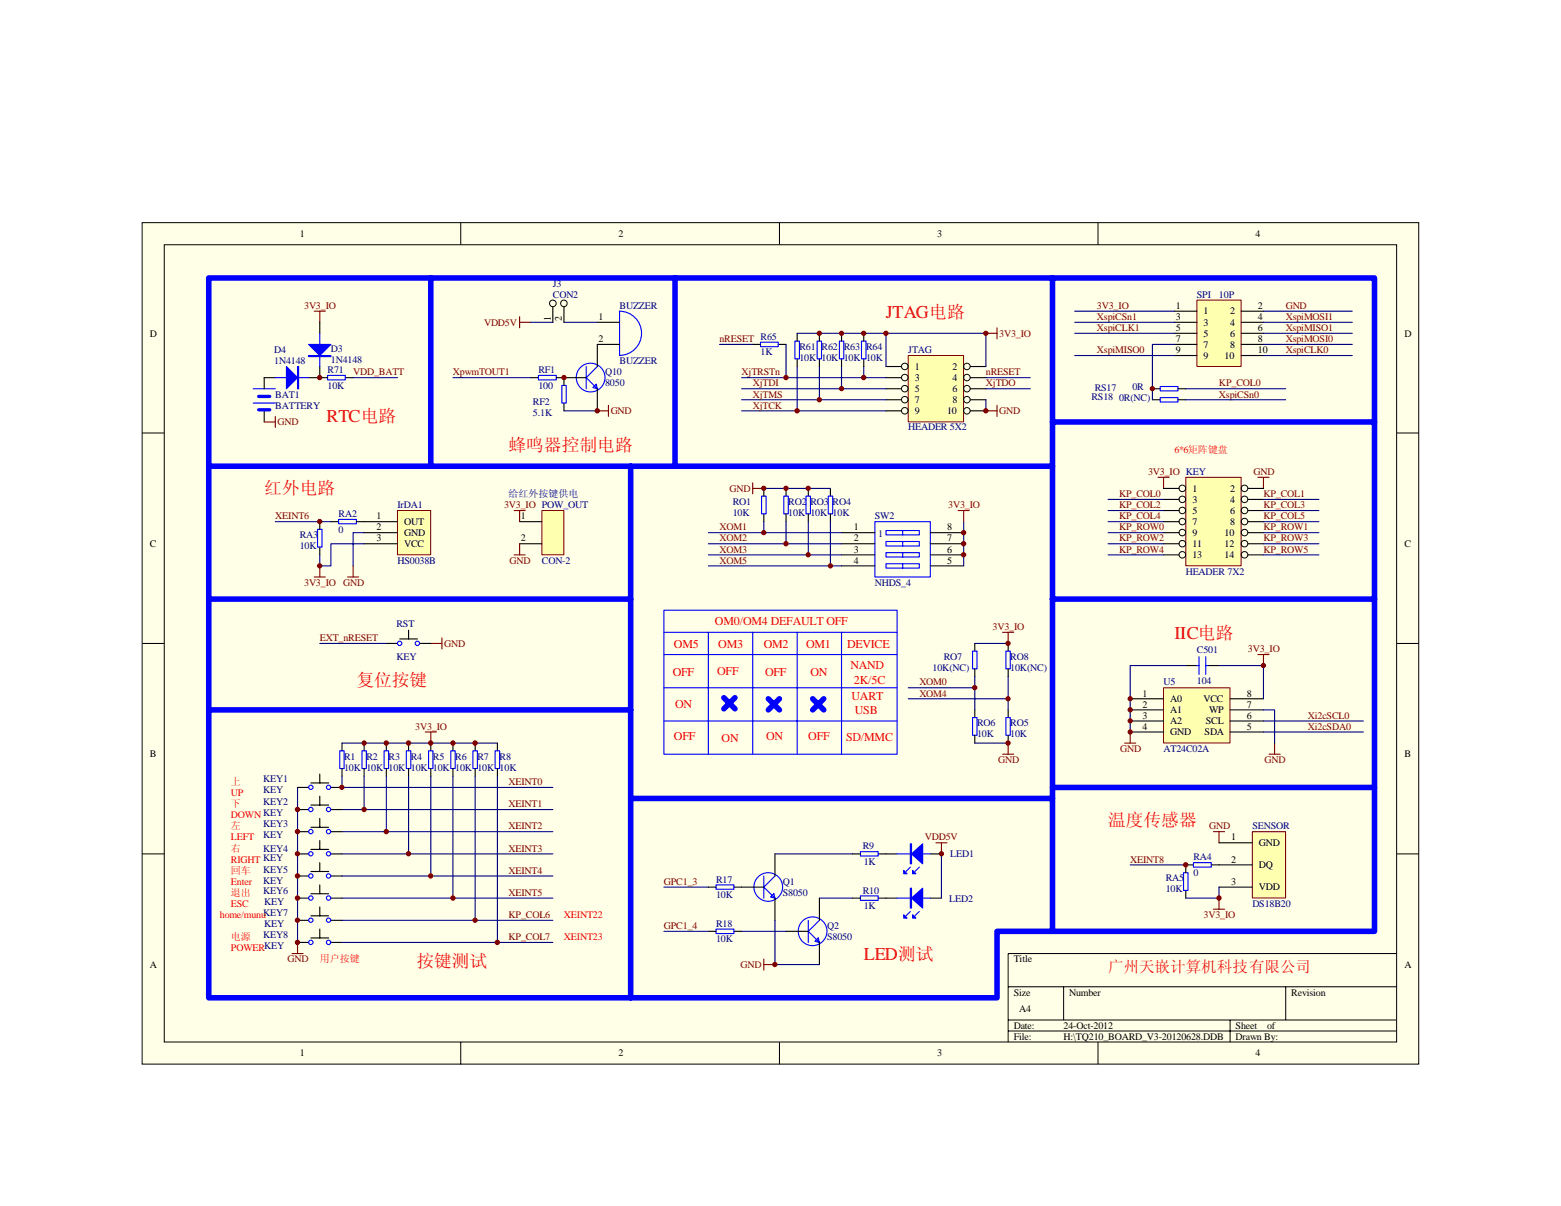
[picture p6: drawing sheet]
<svg xmlns="http://www.w3.org/2000/svg" width="279mm" height="216mm" viewBox="0 0 279 216" stroke-linecap="round" stroke-linejoin="round" font-family="sans-serif">
<path d="M25.4 39.9h228.5v150.6h-228.5z" fill="#ffffe8"/>
<g fill="none" stroke="#000" stroke-width=".18">
<path d="M25.4 39.9h228.5v150.6h-228.5zM82.5 39.9v3.9M139.5 39.9v3.9M196.5 39.9v3.9M29.4 43.8h220.6v142.7h-220.6zM25.4 77.5h4M250 77.5h4M25.4 115.2h4M250 115.2h4M25.4 152.9h4M250 152.9h4M180.4 176.7h69.6"/>
<path d="M190.4 176.7v5.9M230.1 176.7v5.9M250 170.7h-69.6v15.9M82.5 186.6v3.9M139.5 186.6v3.9M180.4 182.6h69.6M180.4 184.6h69.6M196.5 186.6v3.9M220.2 182.6v4"/>
<circle cx="99" cy="54.3" r=".59"/>
<circle cx="100.9" cy="54.3" r=".59"/>
</g>
<g fill="none" stroke="#000" stroke-width=".2">
<path d="M57.2 57.7v2M99 54.9v2.8M100.9 54.9v2.8M106.9 57.7h4M47.3 73.6v1.9M49.3 67.6h-2v2M55.2 67.6h3.4M57.2 65.6v2M61.8 67.6h1.4M95 67.6h1.4M99.6 67.6h5.3M100.9 67.6v1.4"/>
<path d="M100.9 72.2v1.4M106.9 69.6v4M110.9 61.7h-4v3.9M126.8 158.8h1.4M131.4 158.8h5.3M138.7 152.9v3.9M152.6 152.9h1.4M157.2 152.9h3.4M166.5 152.9h2M126.8 166.7h1.4M131.4 166.7h1.3M138.7 160.8v4"/>
<path d="M140.7 166.7h4M146.7 160.8v4M146.7 168.7v4M152.6 160.8h1.4M157.2 160.8h3.4M166.5 160.8h2"/>
</g>
<g fill="none" stroke="#00f" stroke-width=".2">
<path d="M57.2 59.7v5.9M110.9 55.7a4 4 0 0 1 3.9 4 4 4 0 0 1-3.9 3.9zM45.3 69.6h4M45.3 72.2h4M49.3 67.6h5.9M58.6 67.2h3.2v.8h-3.2zM96.4 67.2h3.2v.8h-3.2zM100.6 69h.7v3.2h-.7zM104.9 65.6v4M106.1 69.4l.6-.6 .2 .8zM106.9 65.6l-2 2 2 2M128.2 158.4h3.2v.8h-3.2z"/>
<path d="M136.7 156.8v4M138.7 156.8l-2 2 2 2M154 152.5h3.2v.7h-3.2zM160.6 152.9h5.9M162.9 155.2l-.7 .8M164.5 155.2l-.8 .8M128.2 166.3h3.2v.8h-3.2zM137.9 160.6l.6-.6 .2 .8zM144.7 164.8v3.9M145.9 168.5l.6-.6 .2 .8zM146.7 164.8l-2 1.9 2 2M154 160.4h3.2v.8h-3.2z"/>
<path d="M160.6 160.8h5.9M162.9 163.2l-.7 .8M164.5 163.2l-.8 .8"/>
<circle cx="105.7" cy="67.6" r="2.57"/>
<circle cx="137.5" cy="158.8" r="2.57"/>
<circle cx="145.4" cy="166.7" r="2.57"/>
</g>
<g fill="#00f" stroke="#00f" stroke-width=".2">
<path d="M163.2 152.9l1.9-1.8v3.5z"/>
<path d="M161.8 155.8l.5 .6h-.5z"/>
<path d="M163.3 155.8l.6 .6h-.6z"/>
<path d="M163.2 160.8l1.9-1.8v3.6z"/>
<path d="M161.8 163.8l.5 .6h-.5z"/>
<path d="M163.3 163.8l.6 .6h-.6z"/>
<path d="M51.3 65.6l2 2-2 2z"/>
<path d="M55.2 61.7h4l-2 1.9z"/>
<path d="M162.9 151.1h.3v3.5h-.3z" fill-rule="evenodd"/>
<path d="M162.9 159h.3v3.6h-.3z" fill-rule="evenodd"/>
<path d="M53.3 65.6h.1v4h-.1z" fill-rule="evenodd"/>
<path d="M55.2 63.6v.2h4v-.2z" fill-rule="evenodd"/>
</g>
<g fill="none" stroke="#000080" stroke-width=".2">
<path d="M95 57.7h4M100.9 57.7h6M63.2 67.6h7.9M81.1 67.6h13.9M100.9 73.6h6M57.2 115.2h12M118.8 158.8h8M138.7 152.9h13.9M168.5 152.9v7.9M118.8 166.7h8M132.7 166.7h8M138.7 164.8v7.9h8"/>
<path d="M146.7 160.8h5.9"/>
</g>
<g fill="none" stroke="#800000" stroke-width=".2">
<path d="M56.2 55.7h2M57.2 55.7v2M93 56.7v2M93 57.7h2M47.3 75.5h2M49.3 74.5v2M106.9 73.6h2M108.9 72.6v1.9M77.1 115.2h2M79.1 114.2v2M179.5 113.2h1.9M180.4 113.2v2"/>
<path d="M167.5 150.9h2M168.5 150.9v2M136.7 171.7v2M136.7 172.7h2"/>
</g>
<path d="M46.3 71h2M46.3 73.4h2" fill="none" stroke="#00f" stroke-width=".6"/>
<path d="M71.2 91.4h5.9v7.9h-5.9z" fill="#ffffb0"/>
<path d="M71.1 91.4h6v7.9h-6z" fill="none" stroke="#800000" stroke-width=".18"/>
<g fill="none" stroke="#000" stroke-width=".2">
<path d="M57.2 93.4v1.4M57.2 97.9v1.4M59.2 93.4h1.4M63.8 93.4h7.3M65.2 95.4h5.9M65.2 97.3h5.9M136.7 87.4v1.4M136.7 92v1.4M140.7 87.4v1.4M140.7 92v1.4M144.7 87.4v1.4M144.7 92v1.4"/>
<path d="M148.6 87.4v1.4M148.6 92v1.4M150.6 95.4h6M150.6 97.3h6M150.6 99.3h6M166.5 95.4h6M166.5 97.3h6M166.5 99.3h6M150.6 101.3h6M166.5 101.3h6M212.2 119.1h2M216.2 119.1h2"/>
<path d="M174.5 127.1v1.4M174.5 131.6v1.4M180.4 127.1v1.4M180.4 131.6v1.4"/>
</g>
<g fill="none" stroke="#800000" stroke-width=".2">
<path d="M134.7 86.4v2M134.7 87.4h2M171.5 91.4h2M172.5 91.4v2M56.2 103.3h2M57.2 101.3v2M62.2 103.3h2M63.2 101.3v2M225.2 117.2h1.9M226.1 117.2v1.9M179.5 135h1.9M180.4 133v2"/>
<path d="M201.3 133h2M202.3 131v2M227.1 135h2M228.1 133v2"/>
</g>
<g fill="none" stroke="#00f" stroke-width=".2">
<path d="M56.8 94.8h.8v3.1h-.8zM60.6 93h3.2v.8h-3.2zM136.3 88.8h.8v3.2h-.8zM140.3 88.8h.8v3.2h-.8zM144.3 88.8h.8v3.2h-.8zM148.3 88.8h.7v3.2h-.7zM156.6 93.4h9.9v9.9h-9.9zM158.6 95h5.9v.8h-5.9zM158.6 96.9h5.9v.8h-5.9zM158.6 98.9h5.9v.8h-5.9zM161.6 95v.8M161.6 96.9v.8"/>
<path d="M161.6 98.9v.8M158.6 100.9h5.9v.8h-5.9zM161.6 100.9v.8M214.2 119.1h.4M214.6 117.6v3.1M215.8 117.6v3.1M215.8 119.1h.4M174.1 128.5h.8v3.1h-.8zM180 128.5h.8v3.1h-.8z"/>
</g>
<g fill="none" stroke="#000080" stroke-width=".2">
<path d="M49.3 93.4h9.9M65.2 95.4h-2v5.9M65.2 97.3h-6v4h-2v-2M126.8 95.4h23.8M126.8 97.3h23.8M126.8 99.3h23.8M136.7 87.4h11.9M136.7 93.4v2M140.7 93.4v3.9M144.7 93.4v5.9M148.6 93.4v7.9M172.5 93.4v7.9"/>
<path d="M126.8 101.3h23.8M226.1 129.1h17.9"/>
</g>
<path d="M208.3 123.1h11.9v9.9h-11.9z" fill="#ffffb0"/>
<path d="M208.3 123.1h11.9v9.9h-11.9z" fill="none" stroke="#800000" stroke-width=".18"/>
<path d="M202.3 125.1h6M202.3 127.1h6M202.3 129.1h6M202.3 131h6M220.2 125.1h5.9M220.2 127.1h5.9M220.2 129.1h5.9M220.2 131h5.9" fill="none" stroke="#000" stroke-width=".2"/>
<path d="M212.2 119.1h-9.9v11.9M218.2 119.1h7.9v6M226.1 127.1h2v5.9M226.1 131h17.9" fill="none" stroke="#000080" stroke-width=".2"/>
<path d="M162.6 63.7h9.9v11.8h-9.9z" fill="#ffffb0"/>
<path d="M162.6 63.6h9.9v11.9h-9.9z" fill="none" stroke="#800000" stroke-width=".18"/>
<g fill="none" stroke="#000" stroke-width=".18">
<circle cx="162" cy="71.6" r=".59"/>
<circle cx="162" cy="67.6" r=".59"/>
<circle cx="162" cy="73.5" r=".59"/>
<circle cx="162" cy="65.6" r=".59"/>
<circle cx="162" cy="69.6" r=".59"/>
<circle cx="173.1" cy="71.6" r=".58"/>
<circle cx="173.1" cy="73.5" r=".58"/>
<circle cx="173.1" cy="65.6" r=".58"/>
<circle cx="173.1" cy="67.6" r=".58"/>
<circle cx="173.1" cy="69.6" r=".58"/>
</g>
<g fill="none" stroke="#000" stroke-width=".2">
<path d="M142.7 59.7v1.4M146.7 59.7v1.4M150.6 59.7v1.4M154.6 59.7v1.4M134.7 61.7h1.4M139.3 61.7h1.4M142.7 64.2v1.4M146.7 64.2v1.4M150.6 64.2v1.4M154.6 64.2v1.4M158.6 65.6h2.8M158.6 67.6h2.8"/>
<path d="M158.6 69.6h2.8M158.6 71.6h2.8M158.6 73.6h2.8M173.7 65.6h2.8M173.7 67.6h2.8M173.7 69.6h2.8M173.7 71.6h2.8M173.7 73.6h2.8M174.5 115.2v1.4M174.5 119.7v1.4M180.4 115.2v1.4M180.4 119.7v1.4"/>
</g>
<path d="M176.5 59.7h2M178.5 58.7v2M176.5 73.6h2M178.5 72.6v1.9" fill="none" stroke="#800000" stroke-width=".2"/>
<g fill="none" stroke="#000080" stroke-width=".2">
<path d="M142.7 59.7h15.9M128.8 61.7h5.9M132.7 67.6h25.9M132.7 69.6h25.9M132.7 71.6h25.9M132.7 73.6h25.9M140.7 61.7v5.9M142.7 65.6v8M146.7 65.6v6M150.6 65.6v4M154.6 65.6v2M158.6 65.6v-5.9h17.9v5.9"/>
<path d="M176.5 67.6h7.9M176.5 69.6h7.9M176.5 71.6v2M174.5 115.2h5.9M162.6 123.1h11.9M162.6 125.1h17.8M174.5 121.1v6M174.5 133h5.9M180.4 121.1v6"/>
</g>
<g fill="none" stroke="#00f" stroke-width=".2">
<path d="M136.1 61.3h3.2v.8h-3.2zM142.3 61.1h.8v3.1h-.8zM146.3 61.1h.7v3.1h-.7zM150.2 61.1h.8v3.1h-.8zM154.2 61.1h.8v3.1h-.8zM118.8 109.2h41.8v25.8h-41.8zM118.8 113.2h41.8M118.8 117.2h41.8M126.8 113.2v21.8M134.7 113.2v21.8M142.7 113.2v21.8M150.6 113.2v21.8"/>
<path d="M174.1 116.6h.8v3.1h-.8zM180 116.6h.8v3.1h-.8zM118.8 123.1h41.8M118.8 129.1h41.8"/>
</g>
<g fill="#800000" stroke="#800000" stroke-width=".18">
<circle cx="57.2" cy="67.6" r=".39"/>
<circle cx="100.9" cy="67.6" r=".39"/>
<circle cx="106.9" cy="73.5" r=".39"/>
<circle cx="176.5" cy="73.5" r=".39"/>
<circle cx="176.5" cy="59.7" r=".39"/>
<circle cx="142.7" cy="73.5" r=".39"/>
<circle cx="146.6" cy="71.6" r=".38"/>
<circle cx="150.6" cy="69.6" r=".38"/>
<circle cx="154.6" cy="67.6" r=".39"/>
<circle cx="158.6" cy="59.7" r=".39"/>
<circle cx="146.6" cy="59.7" r=".38"/>
<circle cx="150.6" cy="59.7" r=".38"/>
<circle cx="154.6" cy="59.7" r=".39"/>
<circle cx="140.7" cy="67.6" r=".39"/>
</g>
<path d="M214.2 53.7h7.9v11.9h-7.9z" fill="#ffffb0"/>
<path d="M214.2 53.7h7.9v11.9h-7.9z" fill="none" stroke="#800000" stroke-width=".18"/>
<path d="M210.2 55.7h4M210.2 57.7h4M210.2 59.7h4M222.2 55.7h3.9M222.2 57.7h3.9M222.2 59.7h3.9M210.2 61.7h4M210.2 63.6h4M222.2 61.7h3.9M222.2 63.6h3.9" fill="none" stroke="#000" stroke-width=".2"/>
<path d="M192.4 55.7h17.8M192.4 57.7h17.8M192.4 59.7h17.8M226.1 55.7h15.9M226.1 57.7h15.9M226.1 59.7h15.9M192.4 63.6h17.8M226.1 63.6h15.9M226.1 61.7h15.9" fill="none" stroke="#000080" stroke-width=".2"/>
<path d="M207.3 85.4h2M208.3 85.4v2M225.2 85.4h1.9M226.1 85.4v2" fill="none" stroke="#800000" stroke-width=".2"/>
<path d="M212.3 85.5h9.8v15.8h-9.8z" fill="#ffffb0"/>
<path d="M212.2 85.4h9.9v15.9h-9.9z" fill="none" stroke="#800000" stroke-width=".18"/>
<g fill="none" stroke="#000" stroke-width=".18">
<circle cx="211.6" cy="91.4" r=".59"/>
<circle cx="211.6" cy="99.3" r=".59"/>
<circle cx="211.6" cy="95.3" r=".59"/>
<circle cx="211.6" cy="87.4" r=".59"/>
<circle cx="211.6" cy="89.4" r=".59"/>
<circle cx="211.6" cy="97.3" r=".59"/>
<circle cx="211.6" cy="93.4" r=".59"/>
<circle cx="222.8" cy="95.3" r=".59"/>
<circle cx="222.8" cy="91.4" r=".59"/>
<circle cx="222.8" cy="99.3" r=".59"/>
<circle cx="222.8" cy="87.4" r=".59"/>
<circle cx="222.8" cy="89.4" r=".59"/>
<circle cx="222.8" cy="97.3" r=".59"/>
<circle cx="222.8" cy="93.4" r=".59"/>
</g>
<g fill="none" stroke="#000" stroke-width=".2">
<path d="M208.3 87.4h2.7M208.3 89.4h2.7M208.3 91.4h2.7M208.3 93.4h2.7M208.3 95.4h2.7M208.3 97.3h2.7M208.3 99.3h2.7M223.4 87.4h2.7M223.4 89.4h2.7M223.4 91.4h2.7M223.4 93.4h2.7M223.4 95.4h2.7"/>
<path d="M223.4 97.3h2.7M223.4 99.3h2.7M57.2 138.6v1.6M61.2 133v1.4M61.2 137.6v1.4M65.2 133v1.4M65.2 137.6v1.4M69.2 133v1.4M69.2 137.6v1.4M73.1 133v1.4M73.1 137.6v1.4M77.1 133v1.4"/>
<path d="M77.1 137.6v1.4M81.1 133v1.4M81.1 137.6v1.4M85 133v1.4M85 137.6v1.4M89 133v1.4M89 137.6v1.4M53.3 141h1.9M53.3 144.9h1.9M53.3 148.9h1.9M53.3 152.9h1.9M53.3 156.8h1.9"/>
<path d="M55.6 140.2h3.2M55.6 144.1h3.2M55.6 148.1h3.2M55.6 152.1h3.2M55.6 156h3.2M55.6 160h3.2M57.2 142.5v1.6M57.2 146.5v1.6M57.2 150.5v1.6M57.2 154.4v1.6M57.2 158.4v1.6M59.2 141h2"/>
<path d="M59.2 144.9h2M59.2 148.9h2M59.2 152.9h2M59.2 156.8h2M53.3 160.8h1.9M53.3 164.8h1.9M53.3 168.7h1.9M55.6 164h3.2M55.6 167.9h3.2M57.2 162.4v1.6M57.2 166.3v1.6M59.2 160.8h2"/>
<path d="M59.2 164.8h2M59.2 168.7h2"/>
</g>
<g fill="none" stroke="#000080" stroke-width=".2">
<path d="M198.3 89.4h10M198.3 91.4h10M198.3 93.4h10M198.3 95.4h10M198.3 97.3h10M198.3 99.3h10M226.1 89.4h10M226.1 91.4h10M226.1 93.4h10M226.1 95.4h10M226.1 97.3h10M226.1 99.3h10"/>
<path d="M61.2 139v2h37.8M61.2 133h27.8M65.2 139v5.9M69.2 139v9.9M73.1 139v13.9M77.1 139v17.8M81.1 139v21.8M85 139v25.8M89 139v29.7M53.3 141v27.7M61.2 144.9h37.8M61.2 156.8h37.8"/>
<path d="M61.2 152.9h37.8M61.2 148.9h37.8M61.2 160.8h37.8M61.2 164.8h37.8M61.2 168.7h37.8"/>
</g>
<g fill="#800000" stroke="#800000" stroke-width=".18">
<circle cx="226.1" cy="119.1" r=".39"/>
<circle cx="202.3" cy="131" r=".38"/>
<circle cx="202.3" cy="125.1" r=".38"/>
<circle cx="202.3" cy="127.1" r=".39"/>
<circle cx="202.3" cy="129.1" r=".38"/>
</g>
<g fill="none" stroke="#00f" stroke-width=".2">
<path d="M60.8 134.4h.8v3.2h-.8zM64.8 134.4h.8v3.2h-.8zM68.7 134.4h.9v3.2h-.9zM72.7 134.4h.8v3.2h-.8zM76.7 134.4h.8v3.2h-.8zM80.7 134.4h.8v3.2h-.8zM84.6 134.4h.8v3.2h-.8zM88.6 134.4h.8v3.2h-.8z"/>
<circle cx="55.6" cy="144.9" r=".39"/>
<circle cx="55.6" cy="148.9" r=".39"/>
<circle cx="55.6" cy="156.8" r=".39"/>
<circle cx="55.6" cy="140.9" r=".39"/>
<circle cx="55.6" cy="152.8" r=".39"/>
<circle cx="58.8" cy="144.9" r=".39"/>
<circle cx="58.8" cy="148.9" r=".39"/>
<circle cx="58.8" cy="156.8" r=".39"/>
<circle cx="58.8" cy="140.9" r=".39"/>
<circle cx="58.8" cy="152.8" r=".39"/>
<circle cx="55.6" cy="168.7" r=".39"/>
<circle cx="55.6" cy="160.8" r=".39"/>
<circle cx="55.6" cy="164.7" r=".39"/>
<circle cx="58.8" cy="168.7" r=".39"/>
<circle cx="58.8" cy="160.8" r=".39"/>
<circle cx="58.8" cy="164.7" r=".39"/>
</g>
<path d="M76.1 131h2M77.1 131v2M52.3 170.7h2M53.3 168.7v2" fill="none" stroke="#800000" stroke-width=".2"/>
<path d="M97 91.4h3.9v7.9h-3.9z" fill="#ffffb0"/>
<path d="M97 91.4h3.9v7.9h-3.9z" fill="none" stroke="#800000" stroke-width=".18"/>
<path d="M93 97.3h4M93 93.4h4M212.2 159.4v1.4M213.6 154.8h-1.4v1.4M216.8 154.8h1.4" fill="none" stroke="#000" stroke-width=".2"/>
<path d="M92 99.3h2M92 91.4h2M93 91.4v2M93 97.3v2M217.2 148.9h2M218.2 148.9v2M217.2 162.8h2M218.2 160.8v2" fill="none" stroke="#800000" stroke-width=".2"/>
<path d="M211.8 156.2h.8v3.2h-.8zM213.6 154.4h3.2v.8h-3.2z" fill="none" stroke="#00f" stroke-width=".2"/>
<path d="M202.3 154.8h9.9" fill="none" stroke="#000080" stroke-width=".2"/>
<path d="M224.2 148.9h5.9v11.9h-5.9z" fill="#ffffb0"/>
<path d="M224.2 148.9h5.9v11.9h-5.9z" fill="none" stroke="#800000" stroke-width=".18"/>
<path d="M206.3 69.6h1.4M206.3 71.6h1.4M210.8 69.6h1.4M210.8 71.6h1.4M69.2 115.2h1.9M71.5 114.4h3.2M73.1 112.8v1.6M75.1 115.2h2M218.2 150.9h6M218.2 154.8h6M218.2 158.8h6" fill="none" stroke="#000" stroke-width=".2"/>
<path d="M210.2 61.7h-3.9v9.9M212.2 71.6h17.9M212.2 69.6h17.9M218.2 158.8v2h-6" fill="none" stroke="#000080" stroke-width=".2"/>
<g fill="#800000" stroke="#800000" stroke-width=".18">
<circle cx="218.2" cy="160.8" r=".39"/>
<circle cx="212.2" cy="154.8" r=".39"/>
<circle cx="65.2" cy="133" r=".39"/>
<circle cx="69.1" cy="133" r=".39"/>
<circle cx="73.1" cy="133" r=".39"/>
<circle cx="61.2" cy="140.9" r=".38"/>
<circle cx="65.2" cy="144.9" r=".39"/>
<circle cx="69.1" cy="148.9" r=".39"/>
<circle cx="73.1" cy="152.8" r=".39"/>
<circle cx="77.1" cy="133" r=".39"/>
<circle cx="53.2" cy="168.7" r=".39"/>
<circle cx="81.1" cy="133" r=".39"/>
<circle cx="77.1" cy="156.8" r=".39"/>
<circle cx="81.1" cy="160.8" r=".39"/>
<circle cx="53.2" cy="144.9" r=".39"/>
<circle cx="53.2" cy="148.9" r=".39"/>
<circle cx="53.2" cy="152.8" r=".39"/>
<circle cx="53.2" cy="156.8" r=".39"/>
<circle cx="53.2" cy="160.8" r=".39"/>
<circle cx="85" cy="133" r=".39"/>
<circle cx="85" cy="164.7" r=".39"/>
<circle cx="89" cy="168.7" r=".39"/>
<circle cx="53.2" cy="164.7" r=".39"/>
<circle cx="172.5" cy="99.3" r=".39"/>
<circle cx="172.5" cy="97.3" r=".39"/>
<circle cx="172.5" cy="95.4" r=".39"/>
<circle cx="136.7" cy="87.4" r=".39"/>
<circle cx="140.7" cy="87.4" r=".39"/>
<circle cx="144.7" cy="87.4" r=".38"/>
<circle cx="136.7" cy="95.4" r=".39"/>
<circle cx="140.7" cy="97.3" r=".39"/>
<circle cx="144.7" cy="99.3" r=".38"/>
<circle cx="148.6" cy="101.3" r=".38"/>
<circle cx="180.4" cy="115.2" r=".39"/>
<circle cx="180.4" cy="133" r=".39"/>
<circle cx="180.4" cy="125.1" r=".38"/>
<circle cx="174.5" cy="123.1" r=".39"/>
<circle cx="57.2" cy="101.3" r=".39"/>
<circle cx="57.2" cy="93.4" r=".39"/>
<circle cx="168.5" cy="152.8" r=".38"/>
<circle cx="138.7" cy="172.7" r=".39"/>
<circle cx="206.3" cy="69.6" r=".39"/>
</g>
<g fill="none" stroke="#00f" stroke-width=".2">
<path d="M207.7 69.2h3.1v.8h-3.1zM207.7 71.2h3.1v.8h-3.1z"/>
<circle cx="71.5" cy="115.2" r=".39"/>
<circle cx="74.7" cy="115.2" r=".39"/>
</g>
<g fill="none" stroke="#00f" stroke-width=".99">
<path d="M37.4 49.8h83.4v33.7h-83.4zM77.1 49.8v33.7M120.8 49.8h67.6v57.5M188.4 49.8h57.6v116.9h-57.6v-59.4M188.4 75.5h57.6M37.4 83.5v23.8h75.5v-23.8M120.8 83.5h67.6M37.4 107.3v19.8h75.5M112.9 107.3v35.6h75.5M188.4 107.3h57.6M37.4 127.1v51.5h75.5v-35.7M129.6 124.9l2 2"/>
<path d="M131.6 124.9l-2 2M137.5 125.1l2 2M139.5 125.1l-2 2M145.5 125.1l1.9 2M147.4 125.1l-1.9 2M188.4 141h57.6M188.4 166.7h-9.9v11.9h-65.6"/>
</g>
<g font-size="3.2" fill="#f00">
<text x="158.6" y="56.9">JTAG电路</text>
<text x="58.4" y="75.6">RTC电路</text>
<text x="91" y="80.7">蜂鸣器控制电路</text>
<text x="47.3" y="88.5">红外电路</text>
<text x="210.2" y="114.4">IIC电路</text>
<text x="63.8" y="122.8">复位按键</text>
<text x="198.3" y="147.9">温度传感器</text>
<text x="74.5" y="173.1">按键测试</text>
<text x="154.6" y="171.9">LED测试</text>
</g>
<text font-size="2.8" fill="#f00" x="198.3" y="174">广州天嵌计算机科技有限公司</text>
<g font-size="2.1" fill="#f00">
<text x="128" y="111.9">OM0/OM4 DEFAULT OFF</text>
<text x="120.6" y="116.1">OM5</text>
<text x="128.6" y="116.1">OM3</text>
<text x="136.7" y="116.1">OM2</text>
<text x="144.3" y="116.1">OM1</text>
<text x="151.6" y="116.1">DEVICE</text>
<text x="152.2" y="119.8">NAND</text>
<text x="120.4" y="121">OFF</text>
<text x="128.4" y="120.8">OFF</text>
<text x="136.9" y="121">OFF</text>
<text x="145.1" y="121">ON</text>
<text x="152.4" y="125.4">UART</text>
<text x="152.8" y="122.4">2K/5C</text>
<text x="120.8" y="126.8">ON</text>
<text x="153" y="127.8">USB</text>
<text x="120.6" y="132.5">OFF</text>
<text x="129.2" y="132.9">ON</text>
<text x="137.1" y="132.5">ON</text>
<text x="144.7" y="132.5">OFF</text>
<text x="151.4" y="132.7">SD/MMC</text>
</g>
<g font-size="1.8">
<text x="53.7" y="42.4">1</text>
<text x="110.7" y="42.4">2</text>
<text x="167.7" y="42.4">3</text>
<text x="224.7" y="42.4">4</text>
<text x="98.6" y="57.5" transform="rotate(-90 98.6 57.5)">1</text>
<text x="100.6" y="57.5" transform="rotate(-90 100.6 57.5)">2</text>
<text x="107.1" y="57.3">1</text>
<text x="210.4" y="55.3">1</text>
<text x="210.4" y="57.3">3</text>
<text x="210.4" y="59.3">5</text>
<text x="215.4" y="56.3">1</text>
<text x="215.4" y="58.3">3</text>
<text x="220.2" y="56.3">2</text>
<text x="220.2" y="58.3">4</text>
<text x="225.1" y="55.3">2</text>
<text x="225.1" y="57.3">4</text>
<text x="225.1" y="59.3">6</text>
<text x="26.8" y="60.3">D</text>
<text x="107.1" y="61.2">2</text>
<text x="210.4" y="61.2">7</text>
<text x="210.4" y="63.2">9</text>
<text x="215.4" y="60.3">5</text>
<text x="215.4" y="62.2">7</text>
<text x="215.4" y="64.2">9</text>
<text x="219.2" y="64.2">10</text>
<text x="220.2" y="60.3">6</text>
<text x="220.2" y="62.2">8</text>
<text x="225.1" y="61.2">8</text>
<text x="225.1" y="63.2">10</text>
<text x="251.4" y="60.3">D</text>
<text x="163.7" y="66.2">1</text>
<text x="163.7" y="68.2">3</text>
<text x="163.7" y="70.2">5</text>
<text x="170.5" y="66.2">2</text>
<text x="170.5" y="68.2">4</text>
<text x="170.5" y="70.2">6</text>
<text x="163.7" y="72.1">7</text>
<text x="163.7" y="74.1">9</text>
<text x="169.5" y="74.1">10</text>
<text x="170.5" y="72.1">8</text>
<text x="213.4" y="88">1</text>
<text x="213.4" y="90">3</text>
<text x="220.2" y="88">2</text>
<text x="220.2" y="90">4</text>
<text x="67.4" y="93">1</text>
<text x="67.4" y="95">2</text>
<text x="72.3" y="94">OUT</text>
<text x="72.3" y="95.9">GND</text>
<text x="93.2" y="93">1</text>
<text x="152.8" y="95">1</text>
<text x="169.5" y="95">8</text>
<text x="213.4" y="92">5</text>
<text x="213.4" y="94">7</text>
<text x="213.4" y="95.9">9</text>
<text x="219.2" y="95.9">10</text>
<text x="220.2" y="92">6</text>
<text x="220.2" y="94">8</text>
<text x="26.8" y="97.9">C</text>
<text x="67.4" y="96.9">3</text>
<text x="72.3" y="97.9">VCC</text>
<text x="93.2" y="96.9">2</text>
<text x="152.8" y="96.9">2</text>
<text x="152.8" y="98.9">3</text>
<text x="152.8" y="100.9">4</text>
<text x="169.5" y="100.9">5</text>
<text x="169.5" y="98.9">6</text>
<text x="169.5" y="96.9">7</text>
<text x="213.4" y="97.9">11</text>
<text x="213.4" y="99.9">13</text>
<text x="219.2" y="97.9">12</text>
<text x="219.2" y="99.9">14</text>
<text x="251.4" y="97.9">C</text>
<text x="204.5" y="124.7">1</text>
<text x="209.4" y="125.7">A0</text>
<text x="215.4" y="125.7">VCC</text>
<text x="223.2" y="124.7">8</text>
<text x="204.5" y="126.7">2</text>
<text x="204.5" y="128.7">3</text>
<text x="204.5" y="130.6">4</text>
<text x="209.4" y="127.7">A1</text>
<text x="209.4" y="129.6">A2</text>
<text x="209.4" y="131.6">GND</text>
<text x="215.6" y="131.6">SDA</text>
<text x="215.8" y="129.6">SCL</text>
<text x="216.4" y="127.7">WP</text>
<text x="223.2" y="128.7">6</text>
<text x="223.2" y="126.7">7</text>
<text x="223.2" y="130.6">5</text>
<text x="26.8" y="135.6">B</text>
<text x="251.4" y="135.6">B</text>
<text x="220.4" y="150.5">1</text>
<text x="220.4" y="154.4">2</text>
<text x="225.3" y="151.4">GND</text>
<text x="225.3" y="155.4">DQ</text>
<text x="220.4" y="158.4">3</text>
<text x="225.3" y="159.4">VDD</text>
<text x="26.8" y="173.2">A</text>
<text x="181.4" y="172.3">Title</text>
<text x="251.4" y="173.2">A</text>
<text x="181.4" y="178.2">Size</text>
<text x="191.4" y="178.2">Number</text>
<text x="231.1" y="178.2">Revision</text>
<text x="181.4" y="184.2">Date:</text>
<text x="182.4" y="181.2">A4</text>
<text x="190.4" y="184.2">24-Oct-2012</text>
<text x="221.2" y="184.2">Sheet</text>
<text x="226.8" y="184.2">of</text>
<text x="53.7" y="189.1">1</text>
<text x="110.7" y="189.1">2</text>
<text x="167.7" y="189.1">3</text>
<text x="181.4" y="186.1">File:</text>
<text x="190.4" y="186.1">H:\TQ210_BOARD_V3-20120628.DDB</text>
<text x="221.2" y="186.1">Drawn By:</text>
<text x="224.7" y="189.1">4</text>
</g>
<g font-size="1.8" fill="#000080">
<text x="99" y="51.3">J3</text>
<text x="99" y="53.3">CON2</text>
<text x="214.2" y="53.3">SPI</text>
<text x="218.2" y="53.3">10P</text>
<text x="110.9" y="55.3">BUZZER</text>
<text x="49.1" y="63.2">D4</text>
<text x="49.1" y="65.2">1N4148</text>
<text x="59.2" y="63">D3</text>
<text x="59.2" y="65">1N4148</text>
<text x="110.9" y="65.2">BUZZER</text>
<text x="136.1" y="63.6">1K</text>
<text x="143.1" y="62.6">R61</text>
<text x="143.1" y="64.6">10K 10K 10K 10K</text>
<text x="147" y="62.6">R62</text>
<text x="151" y="62.6">R63</text>
<text x="155" y="62.6">R64</text>
<text x="162.6" y="63.2">JTAG</text>
<text x="49.3" y="71.2">BAT1</text>
<text x="58.6" y="66.8">R71</text>
<text x="58.6" y="69.6">10K</text>
<text x="96.4" y="66.8">RF1</text>
<text x="96.4" y="69.6">100</text>
<text x="108.3" y="67.2">Q10</text>
<text x="108.3" y="69.2">8050</text>
<text x="195.3" y="71.5">RS18</text>
<text x="195.9" y="70">RS17</text>
<text x="200.3" y="71.8">0R(NC)</text>
<text x="202.7" y="69.8">0R</text>
<text x="49.3" y="73.1">BATTERY</text>
<text x="95.4" y="72.5">RF2</text>
<text x="95.4" y="74.5">5.1K</text>
<text x="162.6" y="76.9">HEADER 5X2</text>
<text x="91" y="89">给红外按键供电</text>
<text x="60.6" y="92.6">RA2</text>
<text x="60.6" y="95.3">0</text>
<text x="71.1" y="91">IrDA1</text>
<text x="131.1" y="90.4">RO1</text>
<text x="131.1" y="92.4">10K</text>
<text x="141.1" y="90.4">RO2</text>
<text x="141.1" y="92.4">10K 10K 10K</text>
<text x="145.1" y="90.4">RO3</text>
<text x="149" y="90.4">RO4</text>
<text x="156.6" y="93">SW2</text>
<text x="53.7" y="96.3">RA3</text>
<text x="53.7" y="98.3">10K</text>
<text x="71.1" y="100.9">HS0038B</text>
<text x="97" y="100.9">CON-2</text>
<text x="157.2" y="96.1">1</text>
<text x="156.6" y="104.9">NHDS_4</text>
<text x="212.2" y="102.9">HEADER 7X2</text>
<text x="71" y="112.2">RST</text>
<text x="71" y="118.1">KEY</text>
<text x="168.9" y="118.1">RO7</text>
<text x="180.8" y="118.1">RO8</text>
<text x="214.2" y="116.9">C501</text>
<text x="166.9" y="120.1">10K(NC)</text>
<text x="180.8" y="120.1">10K(NC)</text>
<text x="208.3" y="122.7">U5</text>
<text x="214.2" y="122.5">104</text>
<text x="174.9" y="130">RO6</text>
<text x="180.8" y="130">RO5</text>
<text x="61.6" y="136">R1</text>
<text x="61.6" y="138">10K 10K 10K 10K 10K 10K 10K 10K</text>
<text x="65.6" y="136">R2</text>
<text x="69.6" y="136">R3</text>
<text x="73.5" y="136">R4</text>
<text x="77.5" y="136">R5</text>
<text x="81.5" y="136">R6</text>
<text x="85.4" y="136">R7</text>
<text x="89.4" y="136">R8</text>
<text x="174.9" y="132">10K</text>
<text x="180.8" y="132">10K</text>
<text x="208.3" y="134.6">AT24C02A</text>
<text x="47.1" y="140">KEY1</text>
<text x="47.1" y="141.9">KEY</text>
<text x="47.1" y="144.1">KEY2</text>
<text x="47.1" y="148.1">KEY3</text>
<text x="224.2" y="148.5">SENSOR</text>
<text x="47.1" y="150.1">KEY</text>
<text x="47.1" y="152.4">KEY4</text>
<text x="154.4" y="152">R9</text>
<text x="154.6" y="154.8">1K</text>
<text x="170.1" y="153.4">LED1</text>
<text x="213.6" y="154">RA4</text>
<text x="47.1" y="156.2">KEY5</text>
<text x="47.1" y="158.2">KEY</text>
<text x="47.1" y="160">KEY6</text>
<text x="47.3" y="161.9">KEY</text>
<text x="128.2" y="158">R17</text>
<text x="128.2" y="160.8">10K</text>
<text x="140.1" y="158.4">Q1</text>
<text x="140.1" y="160.4">S8050</text>
<text x="154.4" y="160">R10</text>
<text x="169.9" y="161.6">LED2</text>
<text x="208.7" y="157.8">RA5</text>
<text x="208.7" y="159.8">10K</text>
<text x="213.6" y="156.8">0</text>
<text x="47.1" y="167.9">KEY8</text>
<text x="47.3" y="165.9">KEY</text>
<text x="128.2" y="165.9">R18</text>
<text x="148" y="166.3">Q2</text>
<text x="154.6" y="162.8">1K</text>
<text x="224.2" y="162.3">DS18B20</text>
<text x="128.2" y="168.7">10K</text>
<text x="148" y="168.3">S8050</text>
</g>
<g font-size="1.8" fill="#800000">
<text x="54.4" y="55.3">3V3_IO</text>
<text x="86.6" y="58.3">VDD5V</text>
<text x="196.3" y="57.3">XspiCSn1</text>
<text x="196.3" y="59.3">XspiCLK1</text>
<text x="196.3" y="55.3">3V3_IO</text>
<text x="230.1" y="55.3">GND</text>
<text x="230.1" y="57.3">XspiMOSI1</text>
<text x="230.1" y="59.3">XspiMISO1</text>
<text x="128.8" y="61.2">nRESET R65</text>
<text x="178.9" y="60.3">3V3_IO</text>
<text x="196.3" y="63.2">XspiMISO0</text>
<text x="230.1" y="61.2">XspiMOSI0</text>
<text x="230.1" y="63.2">XspiCLK0</text>
<text x="63.2" y="67.2">VDD_BATT</text>
<text x="81.1" y="67.2">XpwmTOUT1</text>
<text x="132.7" y="67.2">XjTRSTn</text>
<text x="134.7" y="71.2">XjTMS</text>
<text x="134.7" y="69.2">XjTDI</text>
<text x="176.5" y="69.2">XjTDO</text>
<text x="176.5" y="67.2">nRESET</text>
<text x="218.2" y="69.2">KP_COL0</text>
<text x="218.2" y="71.2">XspiCSn0</text>
<text x="49.7" y="76.1">GND</text>
<text x="109.3" y="74.1">GND</text>
<text x="134.7" y="73.1">XjTCK</text>
<text x="178.9" y="74.1">GND</text>
<text x="130.6" y="88">GND</text>
<text x="200.3" y="89">KP_COL0</text>
<text x="205.5" y="85">3V3_IO KEY</text>
<text x="224.3" y="85">GND</text>
<text x="226.1" y="89">KP_COL1</text>
<text x="49.3" y="93">XEINT6</text>
<text x="90.2" y="91">3V3_IO POW_OUT</text>
<text x="128.8" y="95">XOM1</text>
<text x="169.7" y="91">3V3_IO</text>
<text x="200.3" y="95">KP_ROW0</text>
<text x="200.3" y="91">KP_COL2</text>
<text x="200.3" y="93">KP_COL4</text>
<text x="226.1" y="95">KP_ROW1</text>
<text x="226.1" y="91">KP_COL3</text>
<text x="226.1" y="93">KP_COL5</text>
<text x="91.2" y="100.9">GND</text>
<text x="128.8" y="96.9">XOM2</text>
<text x="128.8" y="98.9">XOM3</text>
<text x="128.8" y="100.9">XOM5</text>
<text x="200.3" y="96.9">KP_ROW2</text>
<text x="200.3" y="98.9">KP_ROW4</text>
<text x="226.1" y="96.9">KP_ROW3</text>
<text x="226.1" y="98.9">KP_ROW5</text>
<text x="54.4" y="104.9">3V3_IO GND</text>
<text x="177.7" y="112.8">3V3_IO</text>
<text x="57.2" y="114.8">EXT_nRESET</text>
<text x="79.5" y="115.8">GND</text>
<text x="223.4" y="116.8">3V3_IO</text>
<text x="164.5" y="122.7">XOM0</text>
<text x="164.5" y="124.7">XOM4</text>
<text x="74.3" y="130.6">3V3_IO</text>
<text x="234.1" y="128.7">Xi2cSCL0</text>
<text x="234.1" y="130.6">Xi2cSDA0</text>
<text x="178.6" y="136.6">GND</text>
<text x="200.5" y="134.6">GND</text>
<text x="226.3" y="136.6">GND</text>
<text x="91" y="140.5">XEINT0</text>
<text x="91" y="144.5">XEINT1</text>
<text x="91" y="148.5">XEINT2</text>
<text x="216.4" y="148.5">GND</text>
<text x="91" y="152.4">XEINT3</text>
<text x="165.5" y="150.5">VDD5V</text>
<text x="202.3" y="154.4">XEINT8</text>
<text x="91" y="156.4">XEINT4</text>
<text x="91" y="160.4">XEINT5</text>
<text x="118.8" y="158.4">GPC1_3</text>
<text x="91" y="164.3">KP_COL6</text>
<text x="118.8" y="166.3">GPC1_4</text>
<text x="215.4" y="164.3">3V3_IO</text>
<text x="51.5" y="172.3">GND</text>
<text x="91" y="168.3">KP_COL7</text>
<text x="132.5" y="173.2">GND</text>
</g>
<g font-size="1.8" fill="#f00">
<text x="210.2" y="81.1">6*6矩阵键盘</text>
<text x="41.3" y="140.5">上</text>
<text x="41.3" y="142.5">UP</text>
<text x="41.3" y="144.5">下</text>
<text x="41.3" y="148.5">左</text>
<text x="41.3" y="146.5">DOWN KEY</text>
<text x="41.3" y="152.4">右</text>
<text x="41.3" y="150.5">LEFT</text>
<text x="41.3" y="154.4">RIGHT KEY</text>
<text x="41.3" y="156.4">回车</text>
<text x="41.3" y="160.4">退出</text>
<text x="41.3" y="158.4">Enter</text>
<text x="39.3" y="164.3">home/munuKEY7</text>
<text x="41.3" y="162.3">ESC</text>
<text x="100.9" y="164.3">XEINT22</text>
<text x="41.3" y="168.3">电源</text>
<text x="41.3" y="170.3">POWERKEY</text>
<text x="57.2" y="172.3">用户按键</text>
<text x="100.9" y="168.3">XEINT23</text>
</g>
</svg>
